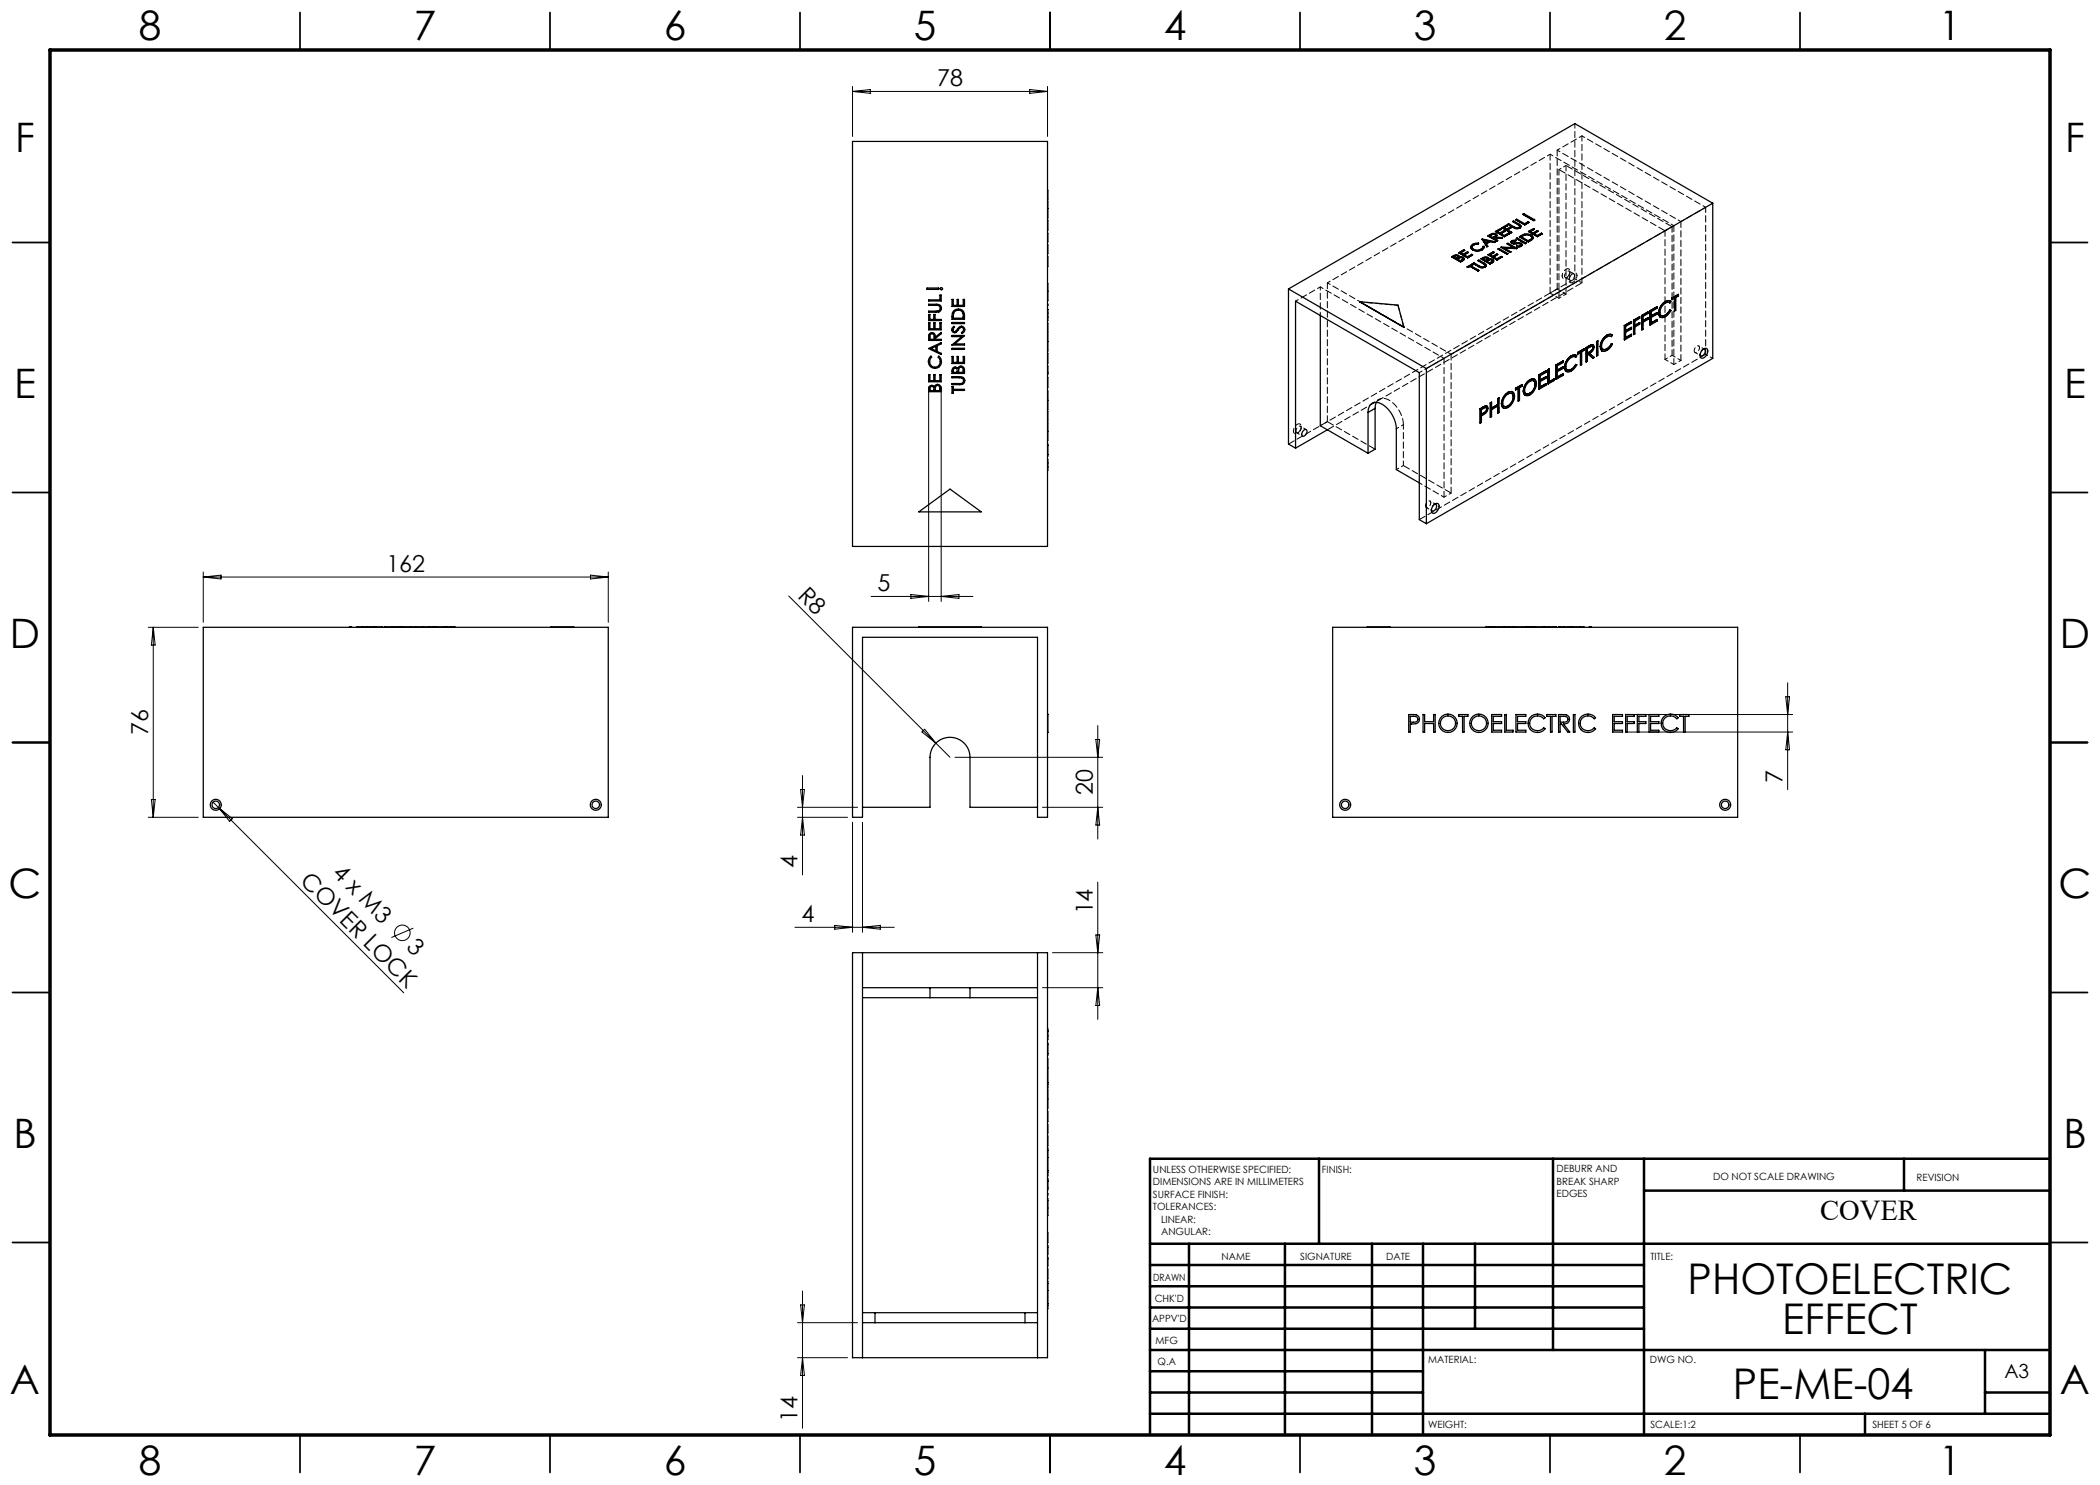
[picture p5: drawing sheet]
<svg xmlns="http://www.w3.org/2000/svg" width="420mm" height="297mm" viewBox="0 0 420 297" stroke-linecap="round" stroke-linejoin="round" font-family="sans-serif">
<g fill="none" stroke="#000" stroke-width=".2">
<path d="M170.5 17.3v10M170.5 18.3h39M170.5 18.3l3.6-.4v.8zM205.9 17.9l3.6 .4-3.6 .4zM209.5 17.3v10M185.7 77.4v42.9M188.2 77.4v42.9M40.7 114.4v10.1M40.7 115.4h81M40.7 115.4l3.5-.4v.8zM118.1 115l3.6 .4-3.6 .4zM121.7 114.4v10.1"/>
<path d="M157.7 119.2l29.5 29.4M174.2 119.3h20.4M182.2 118.9l3.5 .4-3.5 .4zM188.2 119.3l3.6-.4v.8zM29.7 125.5h10M30.7 125.5v38M30.7 125.5l.3 3.5h-.7zM357.2 139.4h.7l-.4 3.5zM357.5 136.6v21.3M30.3 159.9h.7l-.3 3.6zM160.1 157.9h.8l-.4 3.6zM160.5 155.1v19.9"/>
<path d="M184.4 146.4l.5-.6 2.3 2.8zM187.2 148.6l2.8 2.9M191 151.5h29.6M219.2 147.9h.7l-.3 3.6zM219.6 145.1v22.7M325.5 142.9h33M325.5 146.4h33M357.5 146.4l.4 3.6h-.7zM29.7 163.5h10M42.6 160.4l1.1 1.1M43.7 161.5l37.1 37.1M43.7 161.5l2.8 2.2-.6 .6z"/>
<path d="M159.5 161.5h12M159.5 163.5h10M160.5 163.5l.4 3.5h-.8zM170.5 164.5v22M172.5 164.5v22M208.5 161.5h12.1M219.6 176.4v27.5M219.6 161.5l.3 3.5h-.7zM82.7 185.6l-4.4 1.9M159 185.5h19.9M166.9 185.1l3.6 .4-3.6 .3zM172.5 185.5l3.6-.4v.7z"/>
<path d="M208.5 197.5h12.1M210.5 190.5h10.1M219.2 187h.7l-.3 3.5zM219.6 197.5l.3 3.6h-.7zM160.5 258.2v27.4M159.5 264.5h12M159.5 271.5h10M160.1 261h.8l-.4 3.5zM160.5 271.5l.4 3.6h-.8z"/>
<circle cx="80.5" cy="186.6" r="1.56"/>
</g>
<g fill="none" stroke="#000" stroke-width=".35">
<path d="M60 2.5v7.5M110 2.5v7.5M160 2.5v7.5M210 2.5v7.5M260 2.5v7.5M310 2.5v7.5M360 2.5v7.5M2.5 48.5h7.5M410 48.5h7.5M2.5 98.5h7.5M410 98.5h7.5M2.5 148.5h7.5"/>
<path d="M410 148.5h7.5M2.5 198.5h7.5M410 198.5h7.5M2.5 248.5h7.5M410 248.5h7.5M60 287v7.5M110 287v7.5M160 287v7.5M210 287v7.5M260 287v7.5M310 287v7.5M360 287v7.5"/>
</g>
<g fill="none" stroke="#000" stroke-width=".5">
<path d="M263.8 231.8v17M310.6 231.8v38.2M328.8 231.8v55.2M328.8 238.1h81.2M380.8 231.8v6.3M410 231.8h-180v55.2M230 248.8h180M230 257.3h98.8M230 253h98.8M237.8 248.8v38.2M257 248.8v38.2M274.4 248.8v38.2"/>
<path d="M284.6 248.8v38.2M295 248.8v17M230 265.8h98.8M230 261.5h98.8M230 278.5h54.6M230 274.3h54.6M230 270h180M397 278.5h13M397 270v12.8M230 282.8h180M373 282.8v4.2"/>
</g>
<path d="M10 10h400v277h-400z" fill="none" stroke="#000" stroke-width=".7"/>
<g fill="none" stroke="#000" stroke-width=".25">
<path d="M170.5 28.3h39v81h-39zM209.5 38v1.9M185.4 57.6h2.3v.3h-2.3zM185.7 60h2.3v-1h.2v1.2h-2.5zM190.4 59.9h.3v1.2h.7v-1.2h.3v1.2h.9v-1.2h.3v1.4h-2.5zM209.5 40.2l.1 1.5M209.5 56.7l.1 1.5M209.5 44v2M209.5 46.7v1.7M209.5 49v1.7M209.5 51.3v2M209.5 41.7h.1"/>
<path d="M209.5 58.2h.1M209.6 41.7l-.1 1.9M209.6 58.2l-.1 1.9M257.7 57.8l27.6 15.9M257.7 57.8v31l1.4 .8M290.3 51.3l.9-.3 .5 .1 .2 .3M290.3 51.3l1.8 1.1M290.9 51.2l-.2 .1M290.9 51.3l-.2 .1M290.9 51.2v.1M291.5 51.2l.1 .2-.3 .3-.6-.4M291.5 51.2h-.6"/>
<path d="M291.5 51.2l-.6 .1M291.5 51.2l.1 .2M291.5 51.2h.1M291.5 51.7l-.1 .1M291.5 51.8h.1M291.5 51.7v.1M291.8 50.5l1.7 1.1M291.9 51.4l.8 .1 .1 .3-.2 .3M291.9 51.4h.1M291.9 51.3v.1M291.9 51.5l.6 .1M291.9 51.5l-.4 .2"/>
<path d="M291.9 51.6l-.4 .2M291.9 51.6h.6M291.9 51.5v.1M292.1 52.4h.1M292.5 51.6l.1 .2-.5 .4-.7-.4M292.5 51.6l.1 .2M292.5 51.6h.1M292.6 52.1l-.5 .3M292.6 52.1h.1M292.9 51.7l-.3 .4M292.9 50.1l-.8 .5M292.9 50.1l-.8 .4 .5 .4 .9-.5 .2 .1"/>
<path d="M292.9 50.1l-.2-.2-.9 .6M293.4 53.4l.2 .1M293.4 53.4h.1M293.7 50.5l-.8 .5M293.7 50.5l-.9 .5 .7 .3 .8-.4 .2 .1M294 53.2l-.4 .3M294 53.3l1.6 .9M294 53.3l-.4 .2M294 53.2l1.6 1M294 53.2v.1M294.1 49.4l.4 .6M294.5 51l-1 .6"/>
<path d="M294.5 51h.1M294.5 50l.9 .2M294.5 49.9l.9 .3M294.5 49.9v.1M294.6 53l-.4 .2M294.6 52.9l-.2-.1-1 .6M294.6 52.9l-.4 .2 1.6 1M294.6 52.9v.1M294.6 52.7l.2-.1 1.1 .6a.69 .69 0 0 0 1.1-.2l-.1-.1M294.6 52.7l1.1 .6M294.7 49l-.3 .5M294.7 49l-.2 .2a.8 .8 0 0 0 1.1 .8l.3-.1a.72 .72 0 0 0 .7-.6"/>
<path d="M294.7 49h.1M295.4 50.2h.1M295.6 54.2h.1M295.6 52.1l.2-.1 1 .6a.41 .41 0 0 1 .4 .3 .41 .41 0 0 1-.2 .5M295.6 52.1l1.1 .7M295.6 52.1l1.1 .6M295.7 48.8l-1 .2M295.7 48.6h-.5a.73 .73 0 0 0-.9 .4 .73 .73 0 0 0 .2 .9M295.7 48.6v.2M295.7 48.6v.1M295.7 53.3l.4 .2M295.7 53.3h.1"/>
<path d="M295.8 54.1l-.2 .1M296.1 53.5h.1M296.2 51.7l.9-.3 .5 .1 .1 .3M296.2 51.7l1.8 1.1M296.2 51.7v.1M296.4 50l-1 .2M296.4 49.9l-1 .3M296.4 49.9v.1M296.4 47.8l1 1.6M296.4 47.8l1 1.5M296.5 47.8l2.5 .6M296.5 47.8h-.1"/>
<path d="M296.6 49.3h.2v.2l-.4 .4M296.6 49.3h.1M296.7 52.8l.2 .1M296.7 52.7l.2 .2M296.7 52.7v.1M296.8 51.7l-.2 .1M296.8 51.6v.1M296.8 48l1 .2-.6 .4zM296.8 49.4l-.4 .6M296.8 48.1l.9 .1M296.8 49.4h.1M296.9 52.9l.1 .2"/>
<path d="M296.9 52.9h.1M297 53.4l-.9 .1M297 53.4h.1M297.3 53.1l-.3 .3M297.4 49.3v.1M297.4 51.6l.1 .2-.4 .3-.5-.3 .2-.2M297.4 51.6h-.6M297.4 51.6l-.6 .1M297.4 51.6l.1 .2M297.4 51.6h.1M297.4 52.2h.1M297.4 52.1v.1"/>
<path d="M297.5 49.2l-.1 .2M297.5 49.2l-.1 .1M297.6 47.1a1.18 1.18 0 0 1 1.8-.1l-.4 .4 1.5 .1M297.6 47.1l1.8 1.1M297.6 50.9l1.8 1.1M297.6 50.9v.1M297.7 51.8l.8 .1 .2 .3-.2 .3M297.8 51.7l-.1 .1M297.8 52h.6M297.8 52l-.4 .1M297.8 52l-.4 .2M297.8 52h.1"/>
<path d="M298 48.3h.1M298 48.3l-.7 .5 .2 .4M298 48.3l.9 .2M298.3 47l-.3 .2M298.3 47h.1M298.4 52l.1 .2-.5 .4-.7-.4 .1-.1M298.4 52l.1 .2M298.4 52h.1M298.5 52.5l-.5 .3M298.5 52.5h.1M298.7 52.2l-.2 .3M298.7 52.2h.1"/>
<path d="M298.8 50.5l-.8 .5M298.8 50.5l-.8 .5 .5 .3 .9-.5 .1 .1M298.8 50.5l-.2-.1-1 .5M298.8 47.5l-.1 .1 .8 .5M298.8 47.6h-.1M298.8 47.6l1.5 .1M298.8 47.5v.1M298.9 48.5h.1M299 46.9l.1 .2-.6 .4-.6-.3 .4-.2M299 46.9l-.4-.1-.3 .2M299 46.9h-.4l-.3 .1M299 46.9l.1 .2"/>
<path d="M299 46.9h.1M299 48.4l-.1 .1M299.1 46.3l1.8 1M299.4 48.2h.1M299.4 47.1l-.3 .3M299.4 47v.1M299.4 52h.1M299.5 48.1l-.1 .1M299.5 48.1h.1M299.5 50.9l-.8 .5M299.5 50.9l-.8 .5 .7 .4 .8-.5 .2 .1M299.6 49.8l1.8 1"/>
<path d="M299.6 49.8l.2-.1 1.8 1M299.6 49.8h.1M300.2 49.4l1.8 1.1M300.2 49.4v.1M300.3 45.8l-.9 .5 .6 .3 .8-.5 .2 .1M300.3 45.8l-.2-.1-1 .6M300.3 45.8v.1M300.3 47.6v.1M300.4 51.4l-1 .6M300.4 51.4h.1M300.4 45.6l1.8 1M300.4 45.5v.1"/>
<path d="M300.4 45.5l1.8 1M300.5 47.5l-.2 .2M300.5 47.5l-.2 .1M300.9 49.6l2.4 .1M300.9 47.3h.1M301 46.3l-.8 .4M301 46.2l-.8 .5 .6 .4 .9-.5 .2 .1M301 46.2v.1M301.4 48.7l1.4 .8M301.4 48.7l.2-.1 1.8 1.1M301.4 48.7l1.4 .8-2.6-.1M301.5 45.1l-.8 .4 .6 .4 .7-.5 .2 .2"/>
<path d="M301.5 45.1v.1M301.5 45.1l-.2-.1-.9 .5M301.6 50.7l-.2 .1M301.6 44.8h.1l1.1 .6a.69 .69 0 0 0 1.1-.2v-.1M301.6 44.8l1.1 .7M301.6 44.8v.1M301.9 46.8l-1 .5M301.9 46.7l-1 .6M301.9 46.7v.1M302.2 50.4l-.2 .1M302.2 45.6l-.7 .4M302.2 46.5v.1"/>
<path d="M302.2 45.6l-.7 .4 .8 .5M302.2 48.4l.2 .3M302.3 46.5l-.1 .1M302.3 46.5h-.1M302.4 48.7l.3 .1M302.4 48.6l.3 .1M302.4 48.6v.1M302.5 48.3l-.1 .2M302.5 48.3l-.1 .1a.94 .94 0 0 0 1.2 .2h.2a.44 .44 0 0 1 .6 .5l-.2 .1M302.5 48.3h.1M302.6 44.3l.1-.1 1.1 .6a.41 .41 0 0 1 .3 .3 .41 .41 0 0 1-.1 .5M302.6 44.3l1 .6"/>
<path d="M302.6 44.3h.1M302.7 45.5l.4 .2M302.7 48.7v.1M303.1 45.7h.1M303.1 48.2l-.6 .1M303.1 48l-.7 .1-.2 .3 .2 .2M303.1 48v.2M303.1 48v.1M303.2 44l1.7 1M303.2 43.9v.1M303.2 43.9l.1-.1 1.6 1 .7-.4 .2 .1M303.2 43.9l1.7 1.1"/>
<path d="M303.3 48.7l-.6 .1M303.3 48.7h-.6M303.3 48.7h.1M303.3 47.7l1.7 1M303.3 47.7l.1-.1 1.8 1M303.3 47.7h.1M303.3 49.7l-2.5-.1 1.4 .8M303.4 49.7h-.1M303.6 44.9l.3 .2M303.6 44.9h.1M303.9 48.7h-.6M303.9 48.7l.2 .1"/>
<path d="M303.9 48.7h.1M303.9 45.1l.1 .2M303.9 45.1h.1M303.9 47.3a1.89 1.89 0 0 1 2.7 .1v.2l-.4 .4M303.9 47.3l1.8 1.1M303.9 47.3v.1M304 45.6l-.9 .1M304 45.6h.1M304.1 48.8l.1 .2M304.1 48.8l.1 .1-.2 .2-.6 .1-.1 .1M304.1 48.8h.1M304.2 45.2l-.2 .4"/>
<path d="M304.2 49.3l-.5 .1-.4-.1M304.2 49.2l-.9 .1M304.2 49.2v.1M304.4 47.3h-.2M304.4 47.3l-.1 .1M304.4 47.3h.1M304.4 49l-.2 .3M304.4 48.9v.1M304.6 42.8l1.6 1M304.6 42.8l.2-.1 1.6 1M304.9 45h.1M304.9 47l.6-.1 .6 .2"/>
<path d="M304.9 47l-.5 .3M304.9 47h.6l.6 .1M304.9 47h.1M305 48.7h.1M305.2 48.6l-.2 .1M305.2 48.6v.1M305.7 46.3l1.8 1M305.7 46.3h.1M305.8 44.5l-.9 .5M306.1 47.1a.39 .39 0 0 1 .2 .6l-.7 .5-1.4-.9M306.1 47.1l.3 .4M306.1 47.1h.1"/>
<path d="M306.2 48l-.5 .4M306.2 48.1l-.5 .3M306.2 48v.1M306.2 43.8h.1M306.4 43.7l-.2 .1M306.4 43.7h.1M306.5 43.9l.1 .2M306.6 44.1h.3M306.6 44l.3 .1M306.6 44h-.1a.2 .2 0 0 1 .2-.2 .2 .2 0 0 1 .2 .3M306.6 44v.1M306.6 47.6l-.4 .5"/>
<path d="M306.6 47.5v.1M306.9 45.8l-.8 .5M306.9 45.8l-.2-.1-1 .6M306.9 45.8l-.9 .5 .6 .3 .8-.5 .2 .1M306.9 44.1h.1M306.9 44v.1M307.5 47.3h.1M307.6 46.3l-.8 .4M307.6 46.2l-.8 .5 .6 .4 .9-.5 .2 .1M307.6 46.2v.1M308.5 46.7l-1 .6M308.5 46.8l-1 .5"/>
<path d="M308.5 46.7v.1M334.4 59.6v.3M334.4 59.6h.1M334.4 59.9l.5-.3v2.6M334.9 59.6v2.6M335.7 58.9l-1.3 .7M335.7 58.9v.3l-.5 .3v2.6l-.3 .1M342.5 40.6l-57.2 33.1M342.5 40.6v31.1l-57.2 33M342.5 40.6l-27.5-15.9-57.3 33.1M185.7 60.8h1.5a.83 .83 0 0 1 1.1 .8 .83 .83 0 0 1-1.1 .8h-1.5v-.2h1.5a.61 .61 0 0 0 .8-.6 .61 .61 0 0 0-.8-.5h-1.5zM185.7 62.9h.3v1h.8v-1h.2v1h1.2v.2h-2.5z"/>
<path d="M185.7 64.6h.3v1.1h.8v-1.1h.2v1.1h1v-1.1h.2v1.4h-2.5zM185.7 74.9h.3v1.2h.8v-1.2h.2v1.2h1v-1.2h.2v1.5h-2.5zM185.7 69.7h.1M185.7 69.7l2.5-1.2v.3l-.8 .3v1.2l.8 .4v.2zM185.9 77.3l.5-.2 .5 .3a.69 .69 0 0 1 .8-.5 .69 .69 0 0 1 .5 .8v.6h-2.5zM186 71.4l.2-.2 .1 .2a1.11 1.11 0 0 0-.1 1.7 1.11 1.11 0 0 0 1.6 0 1.11 1.11 0 0 0-.2-1.7l.2-.2a1.35 1.35 0 0 1 .2 2 1.35 1.35 0 0 1-1.9 .2 1.35 1.35 0 0 1-.1-2zM186 66.6l.2-.1a.71 .71 0 0 1 .9 .9l1.1-.9v.3l-1.1 .9v.2h1.1v.2h-2.5l.1-1.1zM186.1 77.4a.51 .51 0 0 1 .6 .1 .51 .51 0 0 1 .1 .6h-.8zM186.1 66.9a.45 .45 0 0 1 .6-.1 .45 .45 0 0 1 .1 .6v.5h-.8zM186.2 69.7l1-.4v.9zM187.2 77.2l.3-.1 .4 .2 .1 .8h-1zM190.4 75.3h1.5a.83 .83 0 0 1 1.1 .8 .83 .83 0 0 1-1.1 .8h-1.5v-.2h1.5a.61 .61 0 0 0 .8-.6 .61 .61 0 0 0-.8-.5h-1.5z"/>
<path d="M190.4 71.3h.3v1.2h.7v-1.2h.3v1.2h.9v-1.2h.3v1.4h-2.5zM190.4 77.3h.3v.6h2.2v.2h-2.2v.5h-.3zM190.4 64.5h2.5v.2h-2.5zM190.4 67.1h2.5l-2 1.7h2v.2h-2.5l2-1.7h-2zM190.4 69.7h2.5v.2h-2.5zM190.5 65.5l.3-.2 .1 .2a.43 .43 0 0 0-.4 .4 .43 .43 0 0 0 .4 .4 .43 .43 0 0 0 .5-.3 .83 .83 0 0 1 .7-.7 .83 .83 0 0 1 .8 .4 .81 .81 0 0 1-.5 1l-.1-.2 .3-.3a.45 .45 0 0 0 0-.6 .45 .45 0 0 0-.6-.1l-.4 .5a.65 .65 0 0 1-.9 .5 .65 .65 0 0 1-.2-1zM190.6 73.6l.4-.2 .6 .3a.7 .7 0 0 1 .8-.5 .7 .7 0 0 1 .5 .8v.7h-2.5zM190.7 62.2a1.26 1.26 0 0 1 1.4-.3 1.26 1.26 0 0 1 .8 1.2v.8h-2.5a2.39 2.39 0 0 1 .3-1.7zM190.8 73.7a.51 .51 0 0 1 .6 .1 .51 .51 0 0 1 .1 .7h-.8zM191 62.2a1.02 1.02 0 0 1 1.2 0 1.02 1.02 0 0 1 .4 1.1v.3h-1.9v-.1a1.34 1.34 0 0 1 .3-1.3zM191.9 73.6l.3-.2 .4 .3v.8h-.9zM209.5 66.8l.1 1.5"/>
<path d="M209.5 78.2l.1 1.9M209.5 60.8v.3M209.5 61.9h.1M209.5 64.6v1.9M209.5 70.7v1.9M209.5 73.2v1.7M209.5 75.5v2M209.5 68.3h.1M209.5 62.6h.1M209.5 63.4h.1M209.5 74.6h.1M209.6 68.3l-.1 1.9"/>
<path d="M209.6 62.6v.8M209.6 61.9v.7M209.6 63.4l-.1 .7M264.1 63.1v22l9.5 5.6M272 60.3l8.8 5.1M272 60.3l7.6 .7 1.2 4.4M285.3 73.7v31M299.5 79.7l.1 1.2M299.5 79.7h.1M299.6 79.7v1.2M299.8 79.6l-.3 .1M299.8 79.6l-.2 .1"/>
<path d="M299.8 79.6v2.9l-.2 .1M301.6 78.5a2.83 2.83 0 0 0-1.3 2.2M301.6 78.5h.1M301.6 78.5a.79 .79 0 0 1 .9-.1 .79 .79 0 0 1 .4 .8 2.41 2.41 0 0 1-2 2.5 .81 .81 0 0 1-.6-.9M301.6 78.5a2.83 2.83 0 0 0-1.3 2.3M302.4 78.7l.2 .3 .1 .3M302.5 78.4l-.6-.1-.3 .2M302.5 78.4h.1M302.7 79.3a2.29 2.29 0 0 1-1.1 1.9M302.7 79.3v.1M302.7 79.4a.61 .61 0 0 0-.7-.8 1.98 1.98 0 0 0-1.3 2.6l.5 .1 .4-.1M302.7 79.4a2.29 2.29 0 0 1-1.1 1.8"/>
<path d="M303.1 77.7v.3M303.1 77.7h.1M303.1 78l.6-.3v2.5M303.6 77.7l.1 2.5M304.4 76.9v.3l-.5 .3v2.6l-.2 .1M304.4 76.9l-1.3 .8M304.7 78.2l.1 .6 .2 .2M304.7 78.2h.1M305 79l.1 .1M305.9 76a2.83 2.83 0 0 0-1.2 2.2M305.9 76h.1M306 78.7l-.4 .1-.4-.1"/>
<path d="M306 78.7h.1M306 76a.79 .79 0 0 1 .9-.1 .79 .79 0 0 1 .4 .8 2.41 2.41 0 0 1-2 2.4 .81 .81 0 0 1-.6-.9M306 76a2.83 2.83 0 0 0-1.3 2.2M306.7 76.2l.3 .3v.3M306.9 75.9l-.6-.1-.4 .2M306.9 75.8v.1M307 76.8a2.29 2.29 0 0 1-1 1.9M307 76.8h.1M307.1 76.8a.61 .61 0 0 0-.8-.7 1.98 1.98 0 0 0-1.2 2.6l.5 .1 .4-.1M307.1 76.8a2.29 2.29 0 0 1-1.1 1.9M307.8 75v2.9M307.8 75h.1"/>
<path d="M309.2 75.4l-1.2 .6M309.2 76.8l-1.2 .6M309.2 74.2l-1.4 .8M309.2 76.8v.2l-1.4 .9M309.2 74.2v.3l-1.2 .7v.8l1.2-.6M309.2 75.4v.3l-1.2 .6v1.1l1.2-.6M309.6 73.9v2.9M309.6 73.9h.1M309.8 73.8l-.2 .1M309.8 73.8h.1M309.9 73.8v2.6l.9-.6M309.9 73.8l-.3 .1"/>
<path d="M310.8 75.8h.1M310.8 75.8v.3l-1.2 .7M311.2 73v2.9M311.2 73h.1M312.6 72.2l-1.4 .8M312.6 74.8l-1.2 .6M312.6 72.2h.1M312.6 74.8h.1M312.6 73.4l-1.2 .6M312.6 72.2v.3l-1.2 .7v.9l1.2-.7M312.6 74.8v.3l-1.4 .8M312.6 73.4v.3l-1.2 .7v1.1l1.2-.7"/>
<path d="M312.9 73.4l.1 .5 .2 .4M312.9 73.4h.1M312.9 73.4l.1 .5 .3 .4M313.2 74.3h.1M313.3 74.3h.1M314.2 71.2a2.82 2.82 0 0 0-1.3 2.2M314.2 71.2h.1M314.2 73.9l-.3 .1h-.5M314.2 73.9h.1M314.3 71.2a2.82 2.82 0 0 0-1.4 2.2M314.3 71.2a.84 .84 0 0 1 1.1 0l-.2 .2M315.1 72.9l-.9 1"/>
<path d="M315.1 72.9l-.3 .5-.5 .5M315.1 72.9l.3 .1M315.1 71.4h.1M315.2 71.4l-.2-.1a1.91 1.91 0 0 0-1.7 2.6l.6 .1 .4-.1M315.2 71.1l-.3-.1-.7 .2M315.3 72.9l.1 .1M315.4 73a1.79 1.79 0 0 1-2.1 1.3M315.5 70.5l.1 .3M315.5 70.5h.1M315.5 70.8h.1M315.6 70.8l.5-.3v2.6M316.1 73v.1"/>
<path d="M316.9 69.8l-1.4 .7M316.9 69.8l-1.3 .7M316.9 69.8v.2l-.6 .4v2.5l-.2 .2M317.2 69.5l.1 2.9M317.2 69.5h.1M317.3 69.5v2.9M317.7 69.2l-.5 .3M317.7 69.2h.1M317.8 69.2l-.5 .3M317.9 70.4h.1M317.9 70.4l-.4 .2M318.3 68.9l.3 .1"/>
<path d="M318.3 68.9l-.6 .3M318.3 68.9v.1M318.3 69l-.5 .2M318.3 69l.2-.1a1.08 1.08 0 0 1-.6 1.8l.9 .8-.2 .1M318.4 69.3l.2 .2M318.5 71.6h.1M318.6 69.5l-.3 .5-.4 .4M318.6 69.5h.1M318.6 71.6l-.9-.8-.2 .1v1.4l-.2 .1M318.6 69.5l-.2 .6-.5 .3M318.6 69.5l-.2-.2-.9 .4v1l.4-.3M319.3 68.3l.1 2.9"/>
<path d="M319.3 68.3h.1M319.4 68.3v2.9M319.5 68.2l-.2 .1M319.5 68.2h.1M319.6 68.2l-.2 .1M319.6 68.2v2.9l-.2 .1M320 69.3l.1 .4 .3 .4M320 69.3h.1M320.1 69.3v.5l.3 .4M320.4 70.1v.1M320.4 70.2h.1M321.4 67a2.82 2.82 0 0 0-1.4 2.3"/>
<path d="M321.4 67v.1M321.4 69.8l-.4 .1-.4-.1M321.4 69.8h.1M321.4 67.1a2.82 2.82 0 0 0-1.3 2.2M321.4 67.1a.84 .84 0 0 1 1.1-.1l-.2 .3M322.3 68.8l-.9 1M322.3 68.8l-.3 .5-.6 .5M322.3 68.8h.2M322.3 67.3h.1M322.3 67.3l-.2-.1a1.91 1.91 0 0 0-1.6 2.6l.5 .1 .4-.1M322.3 66.9l-.3-.1-.6 .2M322.3 66.9h.1"/>
<path d="M322.5 68.8h.1M322.5 68.8a1.79 1.79 0 0 1-2.1 1.4M324.9 65.1v2.9M324.9 65.1h.1M326.3 65.5h.1M326.3 64.3v.3l-1.2 .7v.9l1.2-.7M326.3 65.5v.3l-1.2 .7v1.1l1.2-.7M326.3 66.9l-1.2 .6M326.3 64.3l-1.4 .8M326.3 66.9v.3l-1.4 .8M326.7 64v2.9M326.7 64v.1"/>
<path d="M326.7 64.1v2.8M327.9 63.4v.3l-.9 .5v.9l.9-.6M327.9 63.4l-1.2 .7M327.9 63.4l-1.2 .6M327.9 64.5l-.9 .6M327.9 64.5v.3l-.9 .6v1.4l-.3 .1M328.4 63.1v2.9M328.4 63.1h.1M329.6 62.4v.3l-1 .6v.9l1-.6M329.6 62.4l-1.2 .7M329.6 63.6l-1 .5M329.6 63.6v.3l-1 .5v1.4l-.2 .2"/>
<path d="M330 62.1v2.9M330 62.1v.1M330 62.2v2.8M331.4 62.5h.1M331.4 61.3l-1.4 .9M331.4 61.3l-1.4 .8M331.4 61.3v.3l-1.1 .7v.9l1.1-.7M331.4 63.9l-1.1 .6M331.4 63.9v.3l-1.4 .8M331.4 62.5v.3l-1.1 .7v1.1l1.1-.7M331.7 62.6l.1 .4 .2 .4M331.7 62.6h.1"/>
<path d="M331.8 62.6v.4l.3 .4M332 63.4l.1 .1M332 63.4h.1M333.1 60.3a2.82 2.82 0 0 0-1.4 2.3M333.1 60.3h.1M333.1 63l-.4 .2-.5-.1M333.1 63h.1M333.1 60.3a2.82 2.82 0 0 0-1.3 2.3M333.1 60.3a.84 .84 0 0 1 1.1 0l-.2 .3M333.9 62l-.8 1M333.9 62l.2 .1M333.9 60.6h.1"/>
<path d="M333.9 62h.1M334 60.6l-.2-.1a1.91 1.91 0 0 0-1.6 2.6l.5 .1 .4-.2M334 62l-.9 1M334.1 60.2l-.4-.1-.6 .2M334.1 62.1h.1M334.2 62.1a1.79 1.79 0 0 1-2.1 1.3M340.4 70a.62 .62 0 0 1 1-.3 .62 .62 0 0 1 .1 1 1.01 1.01 0 0 1-1.3 .8l-.2-.3 .1-.5zM340.6 69.8h.1a.63 .63 0 0 1 .4 .6 .63 .63 0 0 1-.4 .6l-.4 .2-.3-.3M209.5 84.4l.1 1.9M209.5 91.9l.1 .7M209.5 82.2v1.9M209.5 88.8v2.4"/>
<path d="M209.5 80.1h.1M209.5 86.3h.1M209.5 89.1h.1M209.5 90.9h.1M209.5 92.6h.1M209.5 93.4h.1M209.6 80.1l-.1 1.8M209.6 86.3l-.1 1.8M209.6 92.6v.8M209.6 93.4l-.1 .7M259.1 89.6v-29.4l24.8 14.3v29.4l1.4 .8M260.7 86.1a.41 .41 0 0 1 .6-.2 .41 .41 0 0 1 .1 .7 .58 .58 0 0 1-.4 .6 .58 .58 0 0 1-.6-.2v-.5z"/>
<path d="M265.5 86l-6.4 3.6M273.6 82.5a1.72 1.72 0 0 1 .8-1.8 1.72 1.72 0 0 1 2 .2 6.3 6.3 0 0 1 2.9 4.9v8.1l4.6 2.7M273.6 82.5v8.2M275 81.7l-1.4 .8M275 81.7v8.1l-1.4 .9M275.3 80.5l-.3 1.2M296 81.8l.1 2.8M296 81.8h.1M296 84.6h.1M296.5 81.5l-.5 .3M296.5 81.5h.1M296.5 81.5l-.4 .3"/>
<path d="M297.1 81.2h.3M297.1 81.2l-.6 .3M297.1 81.2h.1M297.1 81.2a.37 .37 0 0 1 .5 .5l-.3 .8-1 .7v1.3l-.2 .1M297.2 81.5l.1 .3M297.3 81.8l-.1 .4-.5 .4M297.3 81.8h.1M297.4 81.8l-.3 .5-.4 .3M297.4 81.8l-.2-.3-.9 .4v1l.4-.3M298.1 80.6v2.9M298.1 80.6h.1M298.3 80.5l-.2 .1"/>
<path d="M298.3 80.5h.1M298.3 80.5v1.1l1.3-.7M299.5 81.2l.1 1.4M299.6 82.6v-1.4l-1.3 .7v1.4l-.2 .2M300.3 80.7l.1 .6 .3 .3M300.3 80.7v.1M301.6 81.2l-.4 .1h-.4M301.6 81.2h.1M183.8 102.4l6.2-4.6 6.2 4.6zM286.7 101.1a.62 .62 0 0 1 .9-.3 .62 .62 0 0 1 .1 .9 1.01 1.01 0 0 1-1.3 .9l-.1-.4v-.4zM286.9 100.9h.1a.63 .63 0 0 1 .4 .5 .63 .63 0 0 1-.4 .6l-.5 .2-.2-.2M40.7 125.5h81v38h-81z"/>
<path d="M69.9 125.4v.1M70 125.4l.2 .1M70 125.4v.1M70.3 125.4h.1M70.3 125.4v.1M71.4 125.5h2M72.3 125.4v.1M72.6 125.4v.1M73.2 125.4v.1M73.5 125.4h.5M74 125.4h.5M74 125.4v.1"/>
<path d="M74.6 125.5h1.9M74.8 125.4v.1M74.9 125.4v.1M75.3 125.4v.1M76.9 125.4v.1M78.3 125.4l.6 .1M78.3 125.4l-1.4 .1M78.3 125.4v.1M79.4 125.4h.6M79.4 125.4l-.5 .1M79.4 125.4v.1M80 125.4l3.3 .1"/>
<path d="M80 125.4v.1M80.5 125.4v.1M80.9 125.4v.1M82.1 125.4v.1M84.7 125.4l-1.1 .1M84.7 125.4l1.3 .1M84.7 125.4v.1M85.8 125.4h.8M86.6 125.4l.5 .1M86.6 125.4v.1M87.3 125.5h1.4M88.8 125.4h.2"/>
<path d="M89.3 125.4l-.2 .1M89.4 125.4l-.2 .1M90.2 125.4l-.8 .1M90.2 125.4l.8 .1M90.2 125.4v.1M90.7 125.4v.1M110.2 125.5h4.5M170.5 125.5h39v38h-2v-36h-35v36h-2zM183.8 125.5h12.4M266.5 125.5h81v38h-81zM273.4 125.5h4.6M297.2 125.5h1.3"/>
<path d="M297.7 125.4v.1M298 125.4v.1M298.5 125.4h.3M298.9 125.4v.1M299.7 125.4h.8M299.7 125.4l-.8 .1M299.7 125.4v.1M300.5 125.4v.1M300.5 125.4l.4 .1M301.8 125.4l.8 .1M301.8 125.4l-.7 .1M301.8 125.4v.1"/>
<path d="M302.5 125.4h.6M303.1 125.4l1.5 .1M303.1 125.4v.1M304.5 125.4v.1M305.2 125.4v.1M305.5 125.4v.1M305.9 125.4v.1M306.2 125.4v.1M306.7 125.4v.1M306.8 125.4v.1M307 125.4v.1M308.7 125.4v.1"/>
<path d="M309.1 125.4v.1M309.1 125.4l-4.2 .1M309.1 125.4h.8M309.9 125.4h.7M309.9 125.4v.1M310.6 125.4v.1M310.6 125.4l.7 .1M311.1 125.4v.1M311.9 125.4v.1M312.7 125.4l1.3 .1M312.7 125.4l-1 .1M312.7 125.4v.1"/>
<path d="M314.1 125.4l2.7 .1M314.2 125.4v.1M314.5 125.4v.1M315.9 125.4v.1M318.1 125.4l.2 .1M318.1 125.4l-.2 .1M318.1 125.4v.1M209.5 142.8v3.7M209.5 142.9h.1M209.5 146.4h.1M281.7 142.9h.7a1.06 1.06 0 0 1 1.1 .2 1.06 1.06 0 0 1 .3 1.1 1.55 1.55 0 0 1-1.7 .6v1.6h-.4zM282.1 143.3h.6a.64 .64 0 0 1 .9 .6 .64 .64 0 0 1-.9 .5h-.6z"/>
<path d="M284.6 142.9h.3v1.4h1.8v-1.4h.3v3.5h-.3v-1.7h-1.8v1.7h-.3zM291.7 142.9h1.9v.4h-.8v3.1h-.3v-3.1h-.8zM298.3 142.9h2v.4h-1.6v1h1.6v.4h-1.6v1.3h1.6v.4h-2zM300.9 142.9h.4v3.1h1.3v.4h-1.7zM303.2 142.9h2v.4h-1.7v1h1.7v.4h-1.7v1.3h1.7v.4h-2zM306.3 143.2a1.96 1.96 0 0 1 2.7 .3l-.3 .3a1.55 1.55 0 0 0-2.3-.3 1.55 1.55 0 0 0 0 2.3 1.55 1.55 0 0 0 2.3-.2l.3 .2a1.88 1.88 0 0 1-2.8 .2 1.88 1.88 0 0 1 .1-2.8zM309.3 142.9h1.9v.4h-.8v3.1h-.3v-3.1h-.8zM311.7 142.9h.7a1.07 1.07 0 0 1 1.1 .2 1.07 1.07 0 0 1 .4 1.1 1.08 1.08 0 0 1-1.2 .6l1.3 1.6h-.4l-1.3-1.6h-.3v1.6h-.3zM312 143.3h.7a.65 .65 0 0 1 .9 .6 .65 .65 0 0 1-.9 .5h-.7zM314.7 142.9h.3v3.5h-.3zM316.4 143.2a1.96 1.96 0 0 1 2.7 .3l-.3 .3a1.55 1.55 0 0 0-2.3-.3 1.55 1.55 0 0 0 0 2.3 1.55 1.55 0 0 0 2.3-.2l.3 .2a1.88 1.88 0 0 1-2.8 .2 1.88 1.88 0 0 1 .1-2.8zM322.5 142.9h2v.4h-1.7v1h1.7v.4h-1.7v1.3h1.7v.4h-2z"/>
<path d="M325.1 142.9h1.7v.4h-1.4v1h1.4v.4h-1.4v1.7h-.3zM327.5 142.9h1.7v.4h-1.4v1h1.4v.4h-1.4v1.7h-.3zM329.8 142.9h2v.4h-1.7v1h1.7v.4h-1.7v1.3h1.7v.4h-2zM332.9 143.2a1.96 1.96 0 0 1 2.7 .3l-.2 .3a1.55 1.55 0 0 0-2.3-.3 1.55 1.55 0 0 0 0 2.3 1.55 1.55 0 0 0 2.3-.2l.2 .2a1.88 1.88 0 0 1-2.8 .2 1.88 1.88 0 0 1 .1-2.8zM335.9 142.9h1.9v.4h-.8v3.1h-.3v-3.1h-.8zM172.5 161.5h13.5v-10a4 4 0 0 1 4-4 4 4 0 0 1 4 4v10h13.5M170.5 190.5h39v81h-39zM172.5 190.5v81M172.5 199.5h13.5M172.5 197.5h13.5M186 197.5h8M186 199.5h8"/>
<path d="M186 197.5v2M194 197.5v2M194 199.5h13.5M194 197.5h13.5M207.5 190.5v81M209.5 218l.1 1.8M209.5 211.8l.1 1.8M209.5 205.7l.1 .6M209.5 208.6v2.4M209.5 215.8v1.8M209.5 219.8h.1M209.5 213.6h.1"/>
<path d="M209.5 216.5h.1M209.5 216.8h.1M209.5 210.7h.1M209.5 208.9h.1M209.5 206.1h.1M209.5 206.3h.1M209.5 207.2h.1M209.6 219.8l-.1 1.8M209.6 213.6l-.1 1.8M209.6 206.3v.9M209.6 207.2l-.1 .7M209.5 239.7l.1 .5"/>
<path d="M209.5 229.6l.1 .5M209.5 222.3v2M209.5 225v1.6M209.5 227.2v2M209.5 233.3v1.9M209.5 235.7v2.3M209.5 238.7v.3M209.5 231.5h.1M209.5 230.1h.1M209.5 236.3h.1M209.5 237.6h.1M209.5 236h.1"/>
<path d="M209.5 234.1h.1M209.5 234.4h.1M209.6 231.5l-.1 1.5M209.6 230.1v1.4M209.5 256.2l.1 .5M209.5 246.5v2M209.5 249.1v1.7M209.5 251.5v1.7M209.5 253.8v2M209.5 260v1.8M209.5 258.1h.1M209.5 256.7h.1"/>
<path d="M209.5 241.6h.1M209.5 240.2h.1M209.5 251.8h.1M209.5 249.5h.1M209.6 258.1l-.1 1.5M209.6 256.7v1.4M209.6 241.6l-.1 1.5M209.6 240.2v1.4M172.5 262.5h35M172.5 264.5h35M175 262.5v2M205 262.5v2"/>
<path d="M209.5 261h.1M209.5 260.7h.1"/>
<circle cx="188.3" cy="57.8" r=".23"/>
<circle cx="289.6" cy="144.7" r="1.84"/>
<circle cx="289.6" cy="144.6" r="1.51"/>
<circle cx="295.8" cy="144.6" r="1.5"/>
<circle cx="295.8" cy="144.7" r="1.84"/>
<circle cx="43.2" cy="161" r="1.1"/>
<circle cx="43.2" cy="161" r=".75"/>
<circle cx="119.2" cy="161" r="1.1"/>
<circle cx="119.2" cy="161" r=".75"/>
<circle cx="269" cy="161" r="1.1"/>
<circle cx="269" cy="161" r=".75"/>
<circle cx="345" cy="161" r="1.1"/>
<circle cx="345" cy="161" r=".75"/>
</g>
<g fill="none" stroke="#000" stroke-width=".2" stroke-dasharray="1.3 .6">
<path d="M290.3 51.4l.4-.2M290.7 51.3v.1M290.7 51.1v.1M290.7 51.4h.1M291.3 51.7h.1M291.4 51.7l.2-.3M291.4 51.6v.1M291.4 51.8h.1M291.5 51.8h-.1M291.7 51.4v-.1M291.7 51.1l.2 .2M291.7 51.1h.1"/>
<path d="M291.9 51.4h.1M292.1 50.6l.5 .3M292.1 52.2h.1M292.1 52.2l.2-.1M292.1 50.5v.1M292.1 50.6h.1M292.3 52.1l.3-.3M292.3 52v.1M292.6 51.8v-.1M292.6 50.9h.1M292.7 51.5l.1 .3M292.7 51.5h.1"/>
<path d="M292.7 50l.2 .1M292.7 49.9v.1M292.8 51h.1M292.9 51h-.1M293.5 50.4l.2 .1M293.5 50.4h.1M293.5 51.3v.1M294.2 53.1v.1M294.2 53.2h.1M294.3 50.9l.2 .1M294.3 50.9h.1M294.4 52.9l.2 .1"/>
<path d="M294.4 52.8v.1M294.4 49.4v.1M294.4 49.5l.3 .4M294.6 48.9h.1M294.6 52.7l.2-.1M294.7 49.8v.1M294.8 52.6h.1M295.6 52.1h.2M295.8 52v.1M295.9 53.2l.2 .2M295.9 53.2h.1M296.1 53.3v.1"/>
<path d="M296.2 51.8l.4-.2M296.2 49.9l.4-.5M296.2 49.8v.1M296.4 47.9l.1-.1M296.5 47.8h.1M296.6 51.8h.1M296.6 51.6h.1M296.6 49.3h.2M296.6 49.4v-.1M296.8 48v.1M296.8 49.3v.1M296.8 49.3h.1"/>
<path d="M296.8 48.1h.1M296.8 52.7l.5 .4M296.8 52.6v.1M296.8 53.3l.2-.2M296.8 53.3h.1M297 53.1v-.1M297.1 52.1h.1M297.2 48.6h.1M297.2 52.1l.3-.3M297.2 52v.1M297.2 48.8l.3 .5M297.2 48.7v.1"/>
<path d="M297.3 48.8h-.1M297.3 52.2h.1M297.4 52.2h-.1M297.5 51.8v-.1M297.6 51.5l.1 .2M297.6 51.5h.1M297.6 47.2l.4-.2M297.7 51.8v.1M297.8 48.3l-.1-.1M297.8 48.2v.1M297.9 47.2h.1M298 47l.4-.2"/>
<path d="M298 46.9v.1M298 47.2h-.1M298 51l.5 .3M298 52.6h.1M298 52.6l.2-.1M298 51h.1M298.2 52.5l.3-.3M298.2 52.4v.1M298.4 46.7v.1M298.5 52.2v-.1M298.5 51.3h.1M298.5 47.5h.1"/>
<path d="M298.5 47.5l.4-.1M298.5 51.9l.2 .3M298.5 51.9h.1M298.6 50.4l.2 .1M298.6 50.4h.1M298.7 51.4h.1M298.7 47.6h.1M298.9 47.4l.2-.3M298.9 47.3v.1M299 47.4v.1M299.1 47.4l-.1 .1M299.1 47.1v-.1"/>
<path d="M299.2 46.8l.2 .3M299.2 46.8h.1M299.4 50.8l.1 .1M299.4 50.8h.1M299.4 51.8h.1M299.4 46.3l.6 .4M299.4 46.3h.1M299.5 46.3h-.1M299.6 49.8l.2-.1M299.8 49.7h.1M300 46.6v.1M300.1 45.8l.2 .1"/>
<path d="M300.1 45.7v.1M300.2 46.7v.1M300.2 51.3l.2 .1M300.2 51.3h.1M300.2 49.5h.1M300.3 49.4v.1M300.7 45.6l.6 .3M300.7 45.5v.1M300.8 49.6h.1M300.8 45.6h-.1M300.8 46.2l.2 .1M300.8 46.1v.1"/>
<path d="M300.8 47.1v.1M300.9 49.6h-.1M301.3 45.1l.2 .1M301.3 45v.1M301.3 45.9h.1M301.4 48.8l.2-.1M301.5 46h.1M301.6 44.9l.1-.1M301.6 48.6v.1M301.7 46.7l.2 .1M301.7 46.6v.1M301.7 44.8h.1"/>
<path d="M302 45.5l.2 .1M302 45.4v.1M302.2 48.4l.2-.2M302.4 48.1v.1M302.4 48.4v.1M302.4 48.5l.1 .1M302.5 48.6h.3M302.5 48.5v.1M302.6 44.3l.1-.1M302.7 44.2h.1M302.8 45.4l.2 .1M302.8 45.4h.1"/>
<path d="M302.8 49.6v-.1M302.8 49.5v.1M302.8 48.6h.5M302.8 48.6h.1M303 45.5h.1M303.2 44l.1-.1M303.3 48.6h.1M303.3 47.7l.1-.1M303.3 49.4l.1-.2M303.3 43.8v.1M303.4 49.2h.1M303.4 47.6h.1"/>
<path d="M303.8 44.8l.4 .5M303.8 44.8h.1M303.8 45.5l.2-.2M303.8 45.5h.1M303.9 47.4l.3-.2M304 45.3v-.1M304 49.2l.2-.2M304 49.1v.1M304.2 49v-.1M304.2 47.3v.1M304.2 47.1v.1M304.2 48.7l.2 .3"/>
<path d="M304.2 48.7h.1M304.3 47.4h-.1M304.6 42.9l.2-.1M304.8 42.7v.1M304.9 46.8v.1M304.9 44.8h.1M305.6 44.4l.2 .1M305.6 44.4h.1M305.6 48.2h.1M305.6 48.2l.2-.1M305.8 48.1l.5-.3M305.8 48v.1"/>
<path d="M306 46.3l.6 .3M306 46.3h.1M306.1 46.3h-.1M306.2 47v.1M306.3 47.8l.1-.3M306.3 47.7v.1M306.4 47.5h.1M306.5 44h.1M306.5 43.9h.1M306.5 43.9h.4M306.6 46.6h.1M306.7 45.7l.2 .2"/>
<path d="M306.7 45.7h.1M306.8 46.7v.1M306.9 43.9v.1M306.9 43.9h.1M307.4 46.2l.2 .1M307.4 46.1v.1M307.4 47.1h.1M308.3 46.7l.2 .1M308.3 46.6v.1M313.2 55.6l.3-.1M313.8 55.7v.3M314 54.6v-.3"/>
<path d="M314.6 54.7l-.2 .1M334.9 59.6l-.5 .3M334.9 59.6h.1M335.2 59.5h-.1M335.7 59.2l-.6 .3M335.7 58.9v.3M335.7 59.2h.1M279.6 61v.1M301.6 78.8h.1M302.4 78.7h.1M302.9 79.2h.1M303.6 77.6l-.5 .4"/>
<path d="M303.6 77.7v-.1M303.7 77.7l-.1-.1M303.9 77.5h.1M304.4 77.2l-.5 .3M304.4 76.9v.3M304.4 77.2h.1M304.9 78.1h.1M305.2 78.7v.1M306 76.3v-.1M306 79v-.1M306.8 76.2h-.1M307.3 76.7h.1"/>
<path d="M308 77.4h.1M308 76h.1M308 75.2v-.1M308 76.3h.1M309.2 76.7v.3M309.2 75.3v.3M309.2 74.2v.3M309.2 74.5h.1M309.2 75.7v-.1M309.2 77h.1M309.8 76.3h.1M309.9 76.4l-.1-.1"/>
<path d="M310.8 75.8v.3M310.8 76.1h.1M311.4 75.4h.1M311.4 74h.1M311.4 73.2h.1M311.4 74.1v-.1M311.4 74.4v-.1M311.4 75.5v-.1M312.6 74.8v.2M312.6 73.4v.3M312.6 72.2v.3M312.6 72.5h.1"/>
<path d="M312.6 73.7h.1M312.6 75.1v-.1M313.2 73.3h-.1M313.4 74h.1M314.3 71.5h-.1M314.3 74.2h-.1M315.1 71.4h-.1M315.2 71.1h.1M315.3 71.1l-.2 .3M315.4 71.2l-.1-.1M316.1 70.5l-.6 .3M316.1 70.5h.1"/>
<path d="M316.3 72.9l-.2 .1M316.3 70.4v-.1M316.3 72.9h.1M316.8 70l-.5 .3M316.8 69.7v.3M316.9 70h-.1M317.4 72.2l-.2 .2M317.4 70.6h.1M317.5 69.7h-.1M317.5 70.7l-.1-.1M317.5 70.9h-.1M317.5 72.3l-.1-.1"/>
<path d="M317.6 70.8l-.2 .1M317.7 70.8h-.1M317.9 69.4l-.5 .3M317.9 70.7h.1M317.9 69.4h.1M318.4 69.3l-.5 .1M318.5 69.3h-.1M318.6 69l.2 .4M318.8 71.5l-.3 .1M318.8 69.4h.1M318.8 71.5h.1M319.5 71l-.2 .2"/>
<path d="M319.6 71.1l-.1-.1M320.3 69.2h.1M320.6 69.9h.1M321.4 67.4v-.1M321.4 70.1v-.1M322.2 67.3v-.1M322.3 66.9l.2 .1M322.5 67l-.2 .3M322.5 67h.1M325.1 67.5h.1M325.1 66.1h.1M325.1 65.3h.1"/>
<path d="M325.1 66.2v-.1M325.1 66.5v-.1M325.1 67.6v-.1M326.3 66.9v.3M326.3 65.5v.3M326.3 64.3v.3M326.3 64.6h.1M326.3 65.8h.1M326.3 67.2h.1M326.9 65.1h.1M326.9 66.8l-.2 .1M327 64.2h-.1"/>
<path d="M327 65.1h-.1M327 65.4h-.1M327 66.8h-.1M327.9 64.5v.3M327.9 63.3v.3M327.9 63.7v-.1M327.9 64.8h.1M328.6 64.1h.1M328.6 65.8l-.2 .1M328.6 63.3h.1M328.6 64.2v-.1M328.6 64.4h.1"/>
<path d="M328.6 65.8h.1M329.6 63.6v.3M329.6 62.4v.3M329.6 62.7h.1M329.6 63.9h.1M330.2 64.6l.1-.1M330.2 63.2h.1M330.3 62.3h-.1M330.3 63.2h-.1M330.3 63.5h-.1M330.3 64.6h-.1M331.4 63.9v.3"/>
<path d="M331.4 62.5v.3M331.4 61.3v.3M331.4 61.6h.1M331.4 62.8h.1M331.4 64.2h.1M332 62.5l-.1-.1M332.2 63.1h.1M333.1 60.6h-.1M333.1 63.3h.1M333.9 60.5h.1M334 60.2l.1 .1M334.1 60.3l-.2 .3"/>
<path d="M334.2 60.3h-.1M335.1 62l-.2 .2M335.2 62.1l-.1-.1M340 70.8v.3M340.8 69.8l-.3 .1M257.7 88.8l57.3-33M259.5 86.7l.2-.2M260.2 85.6v-.3M280.7 84.9a5.7 5.7 0 0 0-3.9-5.2l-1 .1-.5 .7M296.2 84.5l-.2 .1M296.2 82.9l.1-.1M296.3 81.9h-.1"/>
<path d="M296.3 82.9h-.1M296.3 83.2h-.1M296.3 84.5h-.1M296.4 83.1l-.2 .1M296.5 83.1h-.1M296.7 81.7l-.5 .2M296.7 81.7h.1M297.1 82.7v-.1M297.2 81.5l-.5 .2M297.2 81.5h.1M297.4 81.2l.1 .4M297.6 81.7l-.1-.1"/>
<path d="M298.3 81.6h.1M298.3 83.3l-.2 .1M298.3 81.9h.1M298.3 83.3h.1M299.5 81.2h.1M299.6 81.2h-.1M299.8 82.4l-.3 .2M299.8 82.5v-.1M300.5 80.6h.1M300.8 81.3h.1M301.6 81.5h.1M303.9 80.1l-.3 .1"/>
<path d="M303.9 80.1h.1M283.9 103.9l57.2-33M286.3 101.8v.3M287 100.8l-.2 .1"/>
</g>
<g fill="none" stroke="#000" stroke-width=".2" stroke-dasharray="1.3 .6" stroke-dashoffset=".3">
<path d="M290.7 51.4l.6 .3M296.5 47.8l2.5 .6M296.6 51.8l.5 .3M296.8 48.1l.4 .5M297.9 47.2l.6 .3M300.3 49.5l2.5 .1M303.4 49.2h.6M304.2 47.2l.7-.3M306.2 47.1l.4 .5M335.1 59.5v2.5M280.8 65.5l-1.2-4.4M303.9 77.5v2.6"/>
<path d="M309.8 73.8v2.5M316.3 70.3v2.6"/>
</g>
<g fill="none" stroke="#000" stroke-width=".2" stroke-dasharray="1.3 .6" stroke-dashoffset=".5">
<path d="M290.7 51.2l.5-.2 .5 .1M292.6 50.9l.9-.5M293.4 53.4l1-.5M293.5 51.4l.8-.5M296.6 51.6l.5-.2 .5 .1M298.5 51.3l.9-.5M298.7 47.6l.8 .5M299.4 51.8l.8-.5M300 46.7l.8-.5M300.4 45.6l.9-.5M300.8 47.2l.9-.5M301.5 46l.8 .5"/>
<path d="M303.3 48.6l.9 .1M306.6 46.6l.8-.4M307.4 47.1l.9-.4M313.1 55.5l.9 .6M314.7 54.8l-.9-.6M301.6 78.8a2.34 2.34 0 0 0-1.1 1.8M302.5 78.4l.2 .2 .2 .6M306 76.2a2.34 2.34 0 0 0-1.1 1.9M306 78.9l-.4 .2-.6-.1M306.9 75.9l.2 .2 .2 .6M308 76.3v1.1M311.4 74.3v1.1"/>
<path d="M314.2 71.5a2.33 2.33 0 0 0-1.1 1.8M314.2 74.2l-.8 .1M317.4 69.7v.9M321.4 67.3a2.33 2.33 0 0 0-1.1 1.9M321.4 70l-.9 .2M325.1 66.4v1.1M330.2 63.5v1.1M333 60.6a2.33 2.33 0 0 0-1.1 1.8M333.1 63.3l-.9 .2M296.2 81.9v1M301.6 81.5l-.4 .1h-.5"/>
</g>
<g fill="none" stroke="#000" stroke-width=".2" stroke-dasharray="1.3 .6" stroke-dashoffset=".8">
<path d="M311.8 33.9l1.4-.8M294.7 49.9l.9 .2 .6-.2M300.8 49.6l1.4 .8M304.2 47.4l1.4 .8M310 58.6l1.4-.8M311.8 59.6l1.4-.8M315 55.8l1.4 .8M333 46.2l1.4-.9M275.8 79.8l-1.4 .9M309.2 77l-1.4 .8M312.6 75l-1.4 .9M315.3 72.9l-.5 .8-.6 .5"/>
<path d="M318.8 69.4l-.2 .6-.7 .7M322.5 68.8l-.6 .8-.5 .4M326.3 67.2l-1.4 .8M331.4 64.2l-1.4 .8M334.1 62.1l-.5 .8-.5 .4M334.4 71.1l-1.4 .8M336.2 72.1l-1.4 .8M341.1 70.9l1.4 .8M264.1 85.1l1.4-.8M280.7 84.9l-1.4 .9M280.7 93.1l-1.4 .8M290.2 98.6l-1.4 .8"/>
</g>
<g fill="none" stroke="#000" stroke-width=".2" stroke-dasharray="1.3 .6" stroke-dashoffset=".4">
<path d="M315 24.7v31.1M291.4 51.8l.7 .4M291.9 51.4l.8 .1M292.8 51l.7 .4M294.2 49.4l.4-.5M296.1 53.4l.7-.1M297.2 48.6l.6-.3M297.3 52.2l.7 .4M297.7 51.9h.8M298.4 46.8h.8M298.7 51.4l.7 .4M300.2 46.8l.6 .4"/>
<path d="M301.3 45.9l.7-.4M302.4 48.2l.7-.1M303 45.5h.8M304.9 44.8l.7-.4M306.8 46.8l.6 .3M302.4 78.7l-.5-.1-.3 .2M304.9 78.1l.3 .6M306.7 76.2l-.4-.1-.3 .1M308 75.1v.9M311.4 73.2v.8M313.1 73.3l.1 .3 .2 .4M315 71.4l-.3-.1-.5 .2"/>
<path d="M320.3 69.2v.3l.3 .3M322.2 67.3l-.4-.1-.4 .1M325.1 65.3v.8M326.9 64.2v.9M328.6 63.3v.8M330.2 62.3v.9M331.9 62.4l.1 .4 .2 .3M333.9 60.5l-.4-.1-.5 .2M280.7 93.1v-8.2M297.1 82.6l-.7 .5M300.5 80.6l.3 .7"/>
</g>
<g fill="none" stroke="#000" stroke-width=".2" stroke-dasharray="1.3 .6" stroke-dashoffset=".7">
<path d="M299 47.5l1.5 .1M304.9 46.9l.8-.1 .5 .3M312.4 55.2a1.2 1.2 0 0 1 1.4-1.4 1.3 1.3 0 0 1-1.2 1.9l-.2-.5M312.9 55.2a.88 .88 0 0 1 .9-1 .83 .83 0 0 1 0 .9 .83 .83 0 0 1-.8 .4l-.1-.3M314.9 55.1v-.2a.58 .58 0 0 0-.7-.1 .58 .58 0 0 0-.3 .6 .41 .41 0 0 0 .1 .6 .41 .41 0 0 0 .6-.1l.3-.8M315.4 55.1a.56 .56 0 0 0-.5-.6 .56 .56 0 0 0-.6 .4 1.08 1.08 0 0 0-.2 1.6 1.34 1.34 0 0 0 1.3-1.4M309.2 75.6l-1.2 .7M309.2 74.5l-1.2 .6M310.8 76.1l-1.2 .7M312.6 73.7l-1.2 .6M312.6 72.5l-1.2 .7M317.4 70.9v1.3"/>
<path d="M326.3 65.8l-1.2 .6M326.3 64.6l-1.2 .7M326.9 65.4v1.4M328.6 64.4v1.4M331.4 62.8l-1.2 .7M331.4 61.6l-1.2 .7M339 70.5l1.2 .7M339.9 69.5v-.1a.58 .58 0 0 0-.7-.1 .58 .58 0 0 0-.3 .5 .41 .41 0 0 0 .1 .7 .41 .41 0 0 0 .6-.2l.3-.8M340.6 69.8a1.1 1.1 0 0 0-.6 1.1M340.9 69.9l-1.2-.7M258.7 86.2a1.2 1.2 0 0 1 1.4-1.3 1.3 1.3 0 0 1-1.2 1.8l-.2-.5M259.2 86.2a.88 .88 0 0 1 .9-.9 .83 .83 0 0 1 0 .8 .83 .83 0 0 1-.8 .4l-.1-.3"/>
<path d="M259.3 86.6l1.2 .6M261.3 85.9l-1.2-.6M296.2 83.2v1.3M298.3 81.9v1.4M299.5 81.2l-1.2 .7M285.3 101.5l1.1 .7M286.2 100.6l-.1-.2a.58 .58 0 0 0-.6-.1 .58 .58 0 0 0-.4 .6 .41 .41 0 0 0 .1 .6 .41 .41 0 0 0 .6-.2l.4-.7M286.9 100.9a1.1 1.1 0 0 0-.6 1.1M287.2 100.9l-1.2-.7"/>
</g>
<path d="M311.8 59.6v-25.7M313.2 58.8v-25.7M316.4 56.6v-29.4M333 46.2v25.7M334.4 45.3v25.8M299.8 79.6v2.8M302.9 79.2a2.84 2.84 0 0 1-1.3 2.3M307.3 76.7a2.84 2.84 0 0 1-1.3 2.2M319.5 68.2v2.8M341.1 70.9v-29.4" fill="none" stroke="#000" stroke-width=".2" stroke-dasharray="1.3 .6" stroke-dashoffset=".2"/>
<g fill="none" stroke="#000" stroke-width=".2" stroke-dasharray="1.3 .6" stroke-dashoffset=".6">
<path d="M310 30.9l-44.5 25.7M311.4 30l24.8 14.3M316.4 27.2l-5 2.8M264.1 57.4l-5 2.8M265.5 56.6l24.7 14.3M291.8 50.6l.9-.6M294.6 48.9l1.1-.2M294.8 52.6l1.1 .6M295.8 52.1l1 .6M297.6 51l1-.6M299.1 46.3l1-.5M299.8 49.7l1.8 1.1"/>
<path d="M301.6 48.7l1.8 1M301.7 44.8l1.1 .6M302.7 44.2l1.1 .6M303.4 47.6l1.8 1.1M305.7 46.3l1-.6M311.4 57.8l1.8 1M311.8 59.6l-1.8-1M334.8 45.1l-24.8-14.2M336.2 44.3l4.9-2.8M341.1 41.5l-24.7-14.3M264.1 63.1v-5.7M279.6 61.1l-7.6-.7"/>
<path d="M283.9 74.5l4.9-2.8M288.8 71.7l-24.7-14.3M290.2 70.9l44.6-25.8M317.9 70.7l.9 .8M327.9 64.8l-1 .6M327.9 63.6l-1 .6M329.6 63.9l-1 .5M329.6 62.7l-1 .6M334.4 71.1l1.8 1M334.8 72.9l-1.8-1M288.8 99.4l-4.9-2.8M297.5 81.6l-.1 .6-.3 .4"/>
<path d="M298.3 80.5v1.1"/>
</g>
<path d="M294.2 53.2l1.6 .9M303.3 43.9l1.6 .9M304.8 42.8l1.6 .9" fill="none" stroke="#000" stroke-width=".2" stroke-dasharray="1.3 .6" stroke-dashoffset=".9"/>
<path d="M310 58.6v-27.7M311.4 57.8v-27.8M334.8 72.9v-27.8M336.2 72.1v-27.8M265.5 84.3v-27.7M288.8 99.4v-27.7M290.2 98.6v-27.7" fill="none" stroke="#000" stroke-width=".2" stroke-dasharray="1.3 .6" stroke-dashoffset=".1"/>
<path d="M311.8 33.9l21.2 12.3M313.2 33.1l21.2 12.2M316.4 56.6l-50.9 29.4" fill="none" stroke="#000" stroke-width=".2" stroke-dasharray="1.3 .6" stroke-dashoffset="-.2"/>
<path d="M265.5 84.3l9.5 5.5M280.7 93.1l9.5 5.5" fill="none" stroke="#000" stroke-width=".2" stroke-dasharray="1.3 .6" stroke-dashoffset="-.1"/>
<g font-size="8.5">
<text x="337.5" y="258.8">PHOTOELECTRIC</text>
<text x="356.5" y="266.9">EFFECT</text>
<text x="346.6" y="279.7">PE-ME-04</text>
</g>
<g font-size="8.1">
<text x="27.8" y="8">8</text>
<text x="82.8" y="8">7</text>
<text x="132.8" y="8">6</text>
<text x="182.8" y="8">5</text>
<text x="232.8" y="8">4</text>
<text x="282.8" y="8">3</text>
<text x="332.8" y="8">2</text>
<text x="387.8" y="8">1</text>
<text x="3" y="30.4">F</text>
<text x="413" y="30.4">F</text>
<text x="2.8" y="79.6">E</text>
<text x="412.8" y="79.6">E</text>
<text x="2" y="129.6">D</text>
<text x="412" y="129.6">D</text>
<text x="1.7" y="179.6">C</text>
<text x="411.7" y="179.6">C</text>
<text x="2.7" y="229.6">B</text>
<text x="412.7" y="229.6">B</text>
<text x="2" y="278.9">A</text>
<text x="412" y="278.9">A</text>
<text x="27.8" y="295">8</text>
<text x="82.8" y="295">7</text>
<text x="132.8" y="295">6</text>
<text x="182.8" y="295">5</text>
<text x="232.8" y="295">4</text>
<text x="282.8" y="295">3</text>
<text x="332.8" y="295">2</text>
<text x="387.8" y="295">1</text>
</g>
<text font-size="5.8" x="364" y="244.1">COVER</text>
<g font-size="4.7">
<text x="187.4" y="17.3">78</text>
<text x="77.3" y="114.4">162</text>
<text x="159.4" y="119.4" transform="rotate(45 159.4 119.4)">R8</text>
<text x="175.5" y="118.3">5</text>
<text x="29.6" y="147" transform="rotate(-90 29.6 147)">76</text>
<text x="218.5" y="159" transform="rotate(-90 218.5 159)">20</text>
<text x="356.5" y="156.6" transform="rotate(-90 356.5 156.6)">7</text>
<text x="159.5" y="173.7" transform="rotate(-90 159.5 173.7)">4</text>
<text x="59.9" y="176.3" transform="rotate(45 59.9 176.3)">COVER LOCK</text>
<text x="66.3" y="174.8" transform="rotate(45 66.3 174.8)">4 x M3</text>
<text x="160.3" y="184.4">4</text>
<text x="218.5" y="182.9" transform="rotate(-90 218.5 182.9)">14</text>
<text x="81.1" y="189.6" transform="rotate(45 81.1 189.6)">3</text>
<text x="159.5" y="284.4" transform="rotate(-90 159.5 284.4)">14</text>
</g>
<text font-size="3.9" x="400.9" y="275.5">A3</text>
<g font-size="2">
<text x="230.6" y="234.6">UNLESS OTHERWISE SPECIFIED:</text>
<text x="230.6" y="237.1">DIMENSIONS ARE IN MILLIMETERS</text>
<text x="230.6" y="239.6">SURFACE FINISH:</text>
<text x="264.4" y="234.6">FINISH:</text>
<text x="311.3" y="234.5">DEBURR AND</text>
<text x="311.3" y="237">BREAK SHARP</text>
<text x="311.3" y="239.5">EDGES</text>
<text x="342.6" y="236">DO NOT SCALE DRAWING</text>
<text x="383.3" y="236.2">REVISION</text>
<text x="230.6" y="242.1">TOLERANCES:</text>
<text x="232.2" y="244.6">LINEAR:</text>
<text x="232.2" y="247.1">ANGULAR:</text>
<text x="244.3" y="252">NAME</text>
<text x="260" y="251.9">SIGNATURE</text>
<text x="277.2" y="251.9">DATE</text>
<text x="330.1" y="251.9">TITLE:</text>
<text x="230.6" y="256.1">DRAWN</text>
<text x="230.9" y="260.3">CHK'D</text>
<text x="230.4" y="264.4">APPV'D</text>
<text x="231.1" y="268.8">MFG</text>
<text x="231.5" y="273">Q.A</text>
<text x="285.6" y="272.5">MATERIAL:</text>
<text x="330" y="272.5">DWG NO.</text>
<text x="285.6" y="285.5">WEIGHT:</text>
<text x="330.1" y="285.6">SCALE:1:2</text>
<text x="374.5" y="285.6">SHEET 5 OF 6</text>
</g>
</svg>
